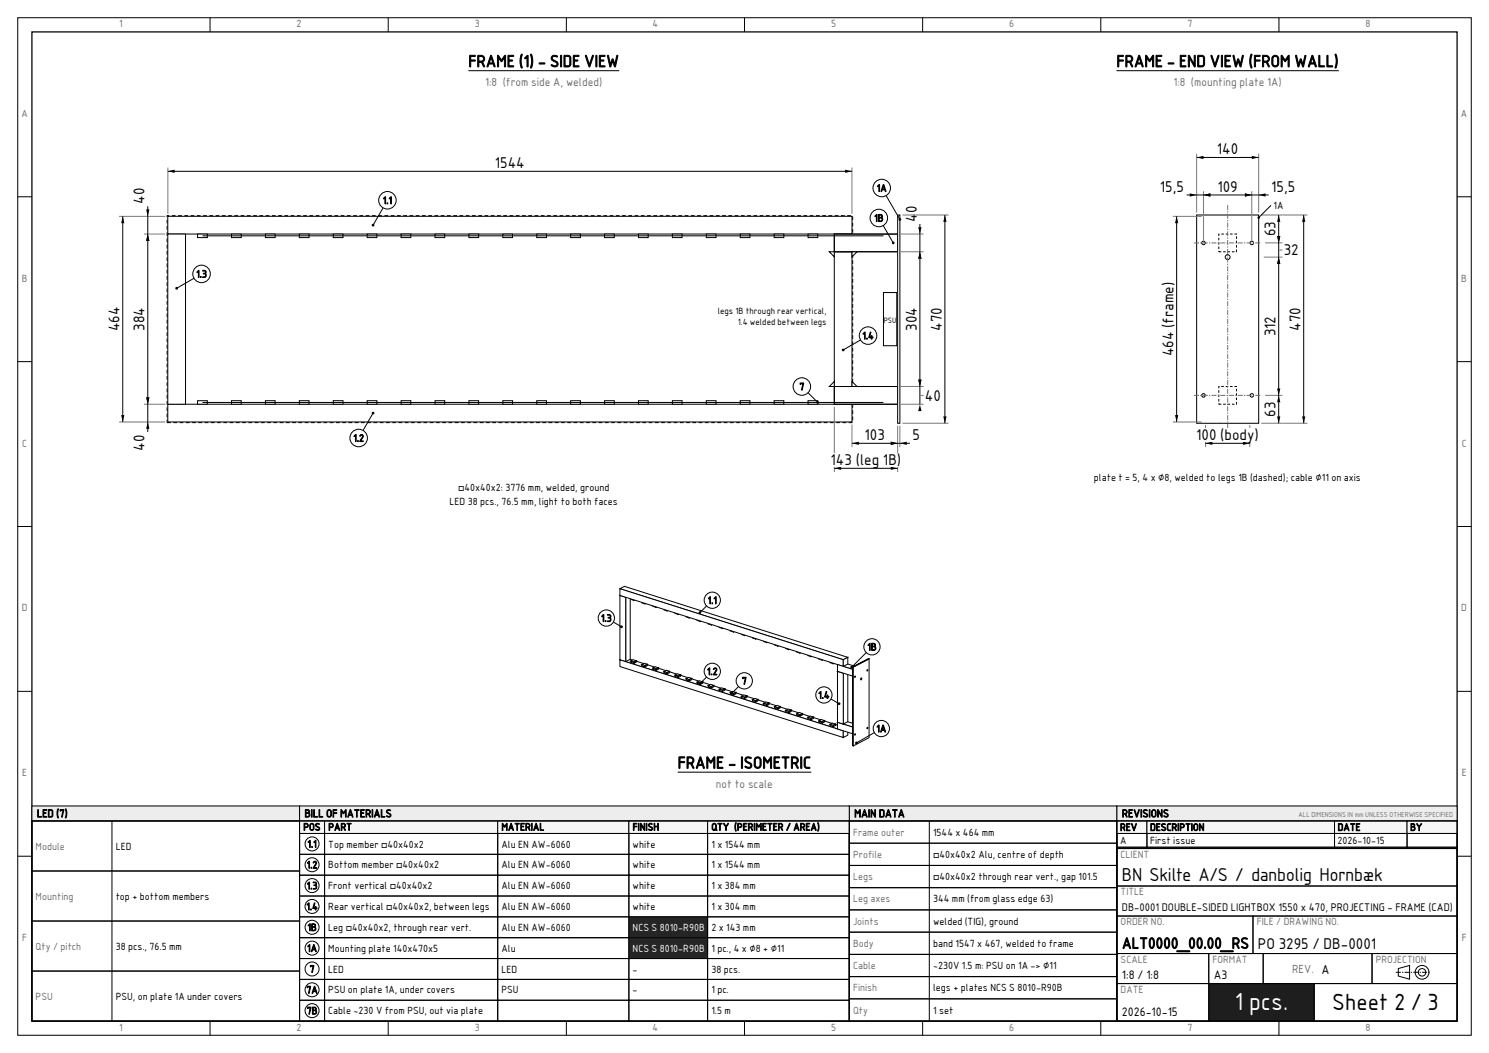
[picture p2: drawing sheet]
<svg xmlns="http://www.w3.org/2000/svg" width="420mm" height="297mm" viewBox="0 0 420 297" stroke-linecap="round" stroke-linejoin="round" font-family="sans-serif">
<g fill="none" stroke="#000" stroke-width=".28">
<path d="M5 5h410v287h-410zM59.3 5v4M109.5 5v4M159.7 5v4M210 5v4M260.2 5v4M310.5 5v4M360.7 5v4M5 55.5h4M411 55.5h4M5 102h4M411 102h4"/>
<path d="M5 148.5h4M411 148.5h4M5 195h4M411 195h4M5 241.5h4M411 241.5h4M59.3 288v4M109.5 288v4M159.7 288v4M210 288v4M260.2 288v4M310.5 288v4"/>
<path d="M360.7 288v4"/>
</g>
<path d="M9 9h402v279h-402z" fill="none" stroke="#000" stroke-width=".35"/>
<path d="M47.1 60.8h193.4v58.4h-193.4z" fill="none" stroke="#000" stroke-width=".28" stroke-dasharray="1.1 .7" stroke-linecap="butt"/>
<g fill="#fff" stroke="#000" stroke-width=".28">
<path d="M47.3 61h193v5h-193z" fill-rule="evenodd"/>
<path d="M47.3 114h193v5h-193z" fill-rule="evenodd"/>
<path d="M47.3 66h5v48h-5z" fill-rule="evenodd"/>
<path d="M235.3 71h5v38h-5z" fill-rule="evenodd"/>
<path d="M235.3 66h17.9v5h-17.9z" fill-rule="evenodd"/>
</g>
<path d="M235.3 66h17.9v5h-17.9z" fill="none" stroke="#000" stroke-width=".28"/>
<path d="M235.3 109h17.9v5h-17.9z" fill-rule="evenodd" fill="#fff" stroke="#000" stroke-width=".28"/>
<path d="M235.3 109h17.9v5h-17.9z" fill="none" stroke="#000" stroke-width=".28"/>
<g fill="#fff" stroke="#000" stroke-width=".28">
<path d="M249.2 82.5h3.8v15h-3.8z" fill-rule="evenodd"/>
<path d="M253.2 60.6h.6v58.8h-.6z" fill-rule="evenodd"/>
<path d="M55.7 113h2.8v1h-2.8z" fill-rule="evenodd"/>
<path d="M65.3 113h2.8v1h-2.8z" fill-rule="evenodd"/>
<path d="M74.9 113h2.7v1h-2.7z" fill-rule="evenodd"/>
<path d="M84.4 113h2.8v1h-2.8z" fill-rule="evenodd"/>
<path d="M94 113h2.7v1h-2.7z" fill-rule="evenodd"/>
<path d="M103.6 113h2.7v1h-2.7z" fill-rule="evenodd"/>
<path d="M113.1 113h2.8v1h-2.8z" fill-rule="evenodd"/>
<path d="M122.7 113h2.7v1h-2.7z" fill-rule="evenodd"/>
<path d="M132.3 113h2.7v1h-2.7z" fill-rule="evenodd"/>
<path d="M141.8 113h2.8v1h-2.8z" fill-rule="evenodd"/>
<path d="M151.4 113h2.7v1h-2.7z" fill-rule="evenodd"/>
<path d="M161 113h2.7v1h-2.7z" fill-rule="evenodd"/>
<path d="M170.5 113h2.8v1h-2.8z" fill-rule="evenodd"/>
<path d="M180.1 113h2.7v1h-2.7z" fill-rule="evenodd"/>
<path d="M189.7 113h2.7v1h-2.7z" fill-rule="evenodd"/>
<path d="M199.2 113h2.8v1h-2.8z" fill-rule="evenodd"/>
<path d="M208.8 113h2.7v1h-2.7z" fill-rule="evenodd"/>
<path d="M218.4 113h2.7v1h-2.7z" fill-rule="evenodd"/>
<path d="M227.9 113h2.8v1h-2.8z" fill-rule="evenodd"/>
</g>
<path d="M57.1 113.5h192.1" fill="none" stroke="#000" stroke-width=".28"/>
<g fill="#fff" stroke="#000" stroke-width=".28">
<path d="M55.7 66h2.8v1h-2.8z" fill-rule="evenodd"/>
<path d="M65.3 66h2.8v1h-2.8z" fill-rule="evenodd"/>
<path d="M74.9 66h2.7v1h-2.7z" fill-rule="evenodd"/>
<path d="M84.4 66h2.8v1h-2.8z" fill-rule="evenodd"/>
<path d="M94 66h2.7v1h-2.7z" fill-rule="evenodd"/>
<path d="M103.6 66h2.7v1h-2.7z" fill-rule="evenodd"/>
<path d="M113.1 66h2.8v1h-2.8z" fill-rule="evenodd"/>
<path d="M122.7 66h2.7v1h-2.7z" fill-rule="evenodd"/>
<path d="M132.3 66h2.7v1h-2.7z" fill-rule="evenodd"/>
<path d="M141.8 66h2.8v1h-2.8z" fill-rule="evenodd"/>
<path d="M151.4 66h2.7v1h-2.7z" fill-rule="evenodd"/>
<path d="M161 66h2.7v1h-2.7z" fill-rule="evenodd"/>
<path d="M170.5 66h2.8v1h-2.8z" fill-rule="evenodd"/>
<path d="M180.1 66h2.7v1h-2.7z" fill-rule="evenodd"/>
<path d="M189.7 66h2.7v1h-2.7z" fill-rule="evenodd"/>
<path d="M199.2 66h2.8v1h-2.8z" fill-rule="evenodd"/>
<path d="M208.8 66h2.7v1h-2.7z" fill-rule="evenodd"/>
<path d="M218.4 66h2.7v1h-2.7z" fill-rule="evenodd"/>
<path d="M227.9 66h2.8v1h-2.8z" fill-rule="evenodd"/>
</g>
<path d="M47.3 48.3h193M57.1 66.5h192.1" fill="none" stroke="#000" stroke-width=".28"/>
<path d="M47.3 47.3v13M240.3 47.3v13" fill="none" stroke="#7a7a7a" stroke-width=".28"/>
<path d="M47.3 48.3l2-.4v.9zM238.4 47.9l1.9 .4-1.9 .5z" fill="#000"/>
<path d="M139.2 44.2h9.3v3.8h-9.3z" fill-rule="evenodd" fill="#fff"/>
<path d="M235.3 114.7v18.4M240.3 119.7v6.4M253.2 120.1v13M253.8 120.1v6" fill="none" stroke="#7a7a7a" stroke-width=".28"/>
<path d="M235.3 132.1h17.9M240.3 125h16.3" fill="none" stroke="#000" stroke-width=".28"/>
<path d="M235.3 132.1l2-.5v.9zM240.3 125l2-.4v.9zM251.3 124.6l1.9 .4-1.9 .5zM251.3 131.6l1.9 .5-1.9 .4zM253.8 125l2-.4v.9z" fill="#000"/>
<path d="M233.9 128h20.8v3.8h-20.8z" fill-rule="evenodd" fill="#fff"/>
<path d="M33.6 61h13M40.6 66h6M33.6 119h13M40.6 114h6" fill="none" stroke="#7a7a7a" stroke-width=".28"/>
<path d="M41.7 58.2v63.6M34.6 61v58" fill="none" stroke="#000" stroke-width=".28"/>
<path d="M34.6 61l.5 2h-.9zM41.2 59.1h.9l-.4 1.9zM41.7 66l.4 2h-.9zM34.2 117.1h.9l-.5 1.9zM41.2 112.1h.9l-.4 1.9zM41.7 119l.4 2h-.9z" fill="#000"/>
<path d="M30.5 86.1h3.8v7.8h-3.8z" fill-rule="evenodd" fill="#fff"/>
<path d="M253.9 66h6.6M253.9 71h6.6M254.5 60.6h13.1M253.9 109h6.6M253.9 114h6.6M254.5 119.4h13.1M259.5 111.5h1" fill="none" stroke="#7a7a7a" stroke-width=".28"/>
<path d="M259.5 63.2v50.8M266.5 60.6v58.8" fill="none" stroke="#000" stroke-width=".28"/>
<path d="M259 64.1h.9l-.4 1.9zM259.5 71l.4 2h-.9zM266.5 60.6l.5 2h-.9zM259 107.1h.9l-.4 1.9zM259.5 114l.4 2h-.9zM266.1 117.4h.9l-.5 2z" fill="#000"/>
<path d="M262.4 86.3h3.8v7.5h-3.8z" fill-rule="evenodd" fill="#fff"/>
<g fill="#fff" stroke="#000" stroke-width=".28">
<path d="M233.9 71h1.4v1.4z"/>
<path d="M240.3 71h1.4l-1.4 1.4z"/>
<path d="M233.9 109l1.4-1.4v1.4z"/>
<path d="M240.3 107.6l1.4 1.4h-1.4z"/>
</g>
<path d="M109.3 56.5l-4.1 7" fill="none" stroke="#000" stroke-width=".28"/>
<circle cx="105.2" cy="63.5" r=".39" fill="#000"/>
<circle cx="109.3" cy="56.5" r="2.47" fill="#fff" stroke="#000" stroke-width=".28"/>
<path d="M105.2 116.5l-4 7" fill="none" stroke="#000" stroke-width=".28"/>
<circle cx="105.2" cy="116.5" r=".39" fill="#000"/>
<circle cx="101.2" cy="123.5" r="2.47" fill="#fff" stroke="#000" stroke-width=".28"/>
<path d="M56.9 77.3l-7.1 4" fill="none" stroke="#000" stroke-width=".28"/>
<circle cx="49.8" cy="81.3" r=".39" fill="#000"/>
<circle cx="56.9" cy="77.3" r="2.47" fill="#fff" stroke="#000" stroke-width=".28"/>
<path d="M244.9 94.7l-7.1 4" fill="none" stroke="#000" stroke-width=".28"/>
<circle cx="237.8" cy="98.7" r=".39" fill="#000"/>
<circle cx="244.9" cy="94.7" r="2.47" fill="#fff" stroke="#000" stroke-width=".28"/>
<path d="M247.9 61.5l4.1 7" fill="none" stroke="#000" stroke-width=".28"/>
<circle cx="252" cy="68.5" r=".39" fill="#000"/>
<circle cx="247.9" cy="61.5" r="2.47" fill="#fff" stroke="#000" stroke-width=".28"/>
<path d="M248.7 53l5.1 8.9" fill="none" stroke="#000" stroke-width=".28"/>
<circle cx="253.8" cy="61.9" r=".39" fill="#000"/>
<circle cx="248.7" cy="53" r="2.47" fill="#fff" stroke="#000" stroke-width=".28"/>
<path d="M226.2 109l4.5 4.5" fill="none" stroke="#000" stroke-width=".28"/>
<circle cx="230.7" cy="113.5" r=".39" fill="#000"/>
<circle cx="226.2" cy="109" r="2.47" fill="#fff" stroke="#000" stroke-width=".28"/>
<path d="M132.1 19.9h42.6" fill="none" stroke="#000" stroke-width=".28"/>
<path d="M340 60.8h12.5v58.4h-12.5z" fill="none" stroke="#000" stroke-width=".28" stroke-dasharray="1.1 .7" stroke-linecap="butt"/>
<g fill="#fff" stroke="#000" stroke-width=".28">
<path d="M343.8 61h5v5h-5z" fill-rule="evenodd"/>
<path d="M344 61.3h4.5v4.5h-4.5z" fill-rule="evenodd"/>
<path d="M343.8 114h5v5h-5z" fill-rule="evenodd"/>
<path d="M344 114.3h4.5v4.5h-4.5z" fill-rule="evenodd"/>
<path d="M343.8 71h5v38h-5z" fill-rule="evenodd"/>
<path d="M337.5 60.6h17.5v58.8h-17.5z" fill-rule="evenodd"/>
<circle cx="339.5" cy="68.5" r=".5"/>
<circle cx="353.1" cy="68.5" r=".5"/>
<circle cx="339.5" cy="111.5" r=".5"/>
<circle cx="353.1" cy="111.5" r=".5"/>
<circle cx="346.3" cy="72.5" r=".69"/>
</g>
<path d="M343.8 66h5v5h-5zM343.8 109h5v5h-5z" fill="none" stroke="#000" stroke-width=".28" stroke-dasharray=".7 .5" stroke-linecap="butt"/>
<path d="M346.3 57.8v64.4M336.8 68.5h19M336.8 111.5h19" fill="none" stroke="#6e6e6e" stroke-width=".28" stroke-dasharray="1.4 .4 .4 .4" stroke-linecap="butt"/>
<path d="M340 119.9v6.2M352.5 119.9v6.2" fill="none" stroke="#7a7a7a" stroke-width=".28"/>
<path d="M340 125h12.5" fill="none" stroke="#000" stroke-width=".28"/>
<path d="M340 125l2-.4v.9zM350.6 124.6l1.9 .4-1.9 .5z" fill="#000"/>
<path d="M337 120.9h18.6v3.8h-18.6z" fill-rule="evenodd" fill="#fff"/>
<path d="M337.5 43.4v16.5M339.5 53.9v13.9M353.1 53.9v13.9M355 43.4v16.5" fill="none" stroke="#7a7a7a" stroke-width=".28"/>
<path d="M334.7 55h23.2M337.5 44.4h17.5" fill="none" stroke="#000" stroke-width=".28"/>
<path d="M335.6 54.5l1.9 .5-1.9 .5zM337.5 44.4l2-.4v.9zM339.5 55l1.9-.5v1zM351.2 54.5l1.9 .5-1.9 .5zM355 55l2-.5v1zM353.1 44l1.9 .4-1.9 .5z" fill="#000"/>
<path d="M342.8 40.3h6.9v3.8h-6.9z" fill-rule="evenodd" fill="#fff"/>
<path d="M355.7 60.6h13.1M356.4 72.5h5.3M356.8 68.5h4.9M360.7 70.5h1M355.7 119.4h13.1M356.8 111.5h4.9" fill="none" stroke="#7a7a7a" stroke-width=".28"/>
<path d="M360.7 60.6v58.8M367.7 60.6v58.8" fill="none" stroke="#000" stroke-width=".28"/>
<path d="M360.7 60.6l.4 2h-.9zM360.2 66.6h.9l-.4 1.9zM360.7 72.5l.4 2h-.9zM367.7 60.6l.5 2h-.9zM360.2 109.6h.9l-.4 1.9zM360.7 111.5l.4 2h-.9zM360.2 117.4h.9l-.4 2zM367.3 117.4h.9l-.5 2z" fill="#000"/>
<path d="M363.6 86.3h3.8v7.5h-3.8z" fill-rule="evenodd" fill="#fff"/>
<path d="M330.8 61h8.2M330.8 119h8.2" fill="none" stroke="#7a7a7a" stroke-width=".28"/>
<path d="M331.9 61v58" fill="none" stroke="#000" stroke-width=".28"/>
<path d="M331.9 61l.4 2h-.9zM331.4 117.1h.9l-.4 1.9z" fill="#000"/>
<path d="M327.8 79.1h3.8v21.9h-3.8z" fill-rule="evenodd" fill="#fff"/>
<path d="M314.9 19.9h62.7M358.5 57.9l-3.5 3.5" fill="none" stroke="#000" stroke-width=".28"/>
<circle cx="355" cy="61.4" r=".35" fill="#000"/>
<g fill="#fff" stroke="#000" stroke-width=".28">
<path d="M174.9 167.9l1.2-.6 1.7 .5-1.3 .7z" fill-rule="evenodd"/>
<path d="M177.9 168.7l.7-.4 .9 .3-.7 .3z" fill-rule="evenodd"/>
<path d="M178.8 168.9l.7-.3v.4l-.7 .3z" fill-rule="evenodd"/>
<path d="M177.9 168.7l.9 .2v.4l-.9-.3z" fill-rule="evenodd"/>
<path d="M181 169.7l.7-.4 .9 .3-.7 .3z" fill-rule="evenodd"/>
<path d="M181.9 169.9l.7-.3v.4l-.7 .3z" fill-rule="evenodd"/>
<path d="M181 169.7l.9 .2v.4l-.9-.3z" fill-rule="evenodd"/>
<path d="M184.1 170.6l.7-.3 .9 .3-.7 .3z" fill-rule="evenodd"/>
<path d="M185 170.9l.7-.3v.3l-.7 .4z" fill-rule="evenodd"/>
<path d="M184.1 170.6l.9 .3v.4l-.9-.3z" fill-rule="evenodd"/>
<path d="M187.3 171.6l.7-.3 .9 .3-.7 .3z" fill-rule="evenodd"/>
<path d="M188.2 171.9l.7-.3v.3l-.7 .4z" fill-rule="evenodd"/>
<path d="M187.3 171.6l.9 .3v.4l-.9-.3z" fill-rule="evenodd"/>
<path d="M190.4 172.6l.7-.3 .9 .3-.7 .3z" fill-rule="evenodd"/>
<path d="M191.3 172.9l.7-.3v.3l-.7 .4z" fill-rule="evenodd"/>
<path d="M190.4 172.6l.9 .3v.4l-.9-.3z" fill-rule="evenodd"/>
<path d="M193.5 173.6l.7-.3 .9 .2-.7 .4z" fill-rule="evenodd"/>
<path d="M194.4 173.9l.7-.4v.4l-.7 .4z" fill-rule="evenodd"/>
<path d="M193.5 173.6l.9 .3v.4l-.9-.3z" fill-rule="evenodd"/>
<path d="M174.9 186.1l1.2-.7 63 20.1-1.2 .6z" fill-rule="evenodd"/>
<path d="M177.9 186.4l.7-.3 .9 .3-.7 .3z" fill-rule="evenodd"/>
<path d="M178.8 186.7l.7-.3v.3l-.7 .4z" fill-rule="evenodd"/>
<path d="M177.9 186.4l.9 .3v.4l-.9-.3z" fill-rule="evenodd"/>
<path d="M181 187.4l.7-.3 .9 .3-.7 .3z" fill-rule="evenodd"/>
<path d="M181.9 187.7l.7-.3v.3l-.7 .4z" fill-rule="evenodd"/>
<path d="M181 187.4l.9 .3v.4l-.9-.3z" fill-rule="evenodd"/>
<path d="M176.5 168.5l1.3-.7v18.2l-1.3 .6z" fill-rule="evenodd"/>
<path d="M174.9 167.9l1.6 .6v18.1l-1.6-.5z" fill-rule="evenodd"/>
<path d="M184.1 188.4l.7-.3 .9 .3-.7 .3z" fill-rule="evenodd"/>
<path d="M185 188.7l.7-.3v.3l-.7 .4z" fill-rule="evenodd"/>
<path d="M184.1 188.4l.9 .3v.4l-.9-.3z" fill-rule="evenodd"/>
<path d="M187.3 189.4l.7-.3 .9 .2-.7 .4z" fill-rule="evenodd"/>
<path d="M188.2 189.7l.7-.4v.4l-.7 .4z" fill-rule="evenodd"/>
<path d="M187.3 189.4l.9 .3v.4l-.9-.3z" fill-rule="evenodd"/>
<path d="M190.4 190.4l.7-.3 .9 .2-.7 .4z" fill-rule="evenodd"/>
<path d="M191.3 190.7l.7-.4v.4l-.7 .4z" fill-rule="evenodd"/>
<path d="M190.4 190.4l.9 .3v.4l-.9-.3z" fill-rule="evenodd"/>
<path d="M193.5 191.4l.7-.4 .9 .3-.7 .4z" fill-rule="evenodd"/>
<path d="M194.4 191.7l.7-.4v.4l-.7 .4z" fill-rule="evenodd"/>
<path d="M193.5 191.4l.9 .3v.4l-.9-.3z" fill-rule="evenodd"/>
<path d="M196.6 192.4l.7-.4 .9 .3-.7 .4z" fill-rule="evenodd"/>
<path d="M197.5 192.7l.7-.4v.4l-.7 .4z" fill-rule="evenodd"/>
<path d="M196.6 192.4l.9 .3v.4l-.9-.3z" fill-rule="evenodd"/>
<path d="M199.8 193.4l.7-.4 .8 .3-.7 .4z" fill-rule="evenodd"/>
<path d="M200.6 193.7l.7-.4v.4l-.7 .4z" fill-rule="evenodd"/>
<path d="M199.8 193.4l.8 .3v.4l-.8-.3z" fill-rule="evenodd"/>
<path d="M202.9 194.4l.7-.4 .9 .3-.7 .4z" fill-rule="evenodd"/>
<path d="M203.8 194.7l.7-.4v.4l-.7 .4z" fill-rule="evenodd"/>
<path d="M202.9 194.4l.9 .3v.4l-.9-.3z" fill-rule="evenodd"/>
<path d="M206 195.4l.7-.4 .9 .3-.7 .4z" fill-rule="evenodd"/>
<path d="M206.9 195.7l.7-.4v.4l-.7 .3z" fill-rule="evenodd"/>
<path d="M174.9 186.1l63 20v1.9l-63-20z" fill-rule="evenodd"/>
<path d="M206 195.4l.9 .3v.3l-.9-.2z" fill-rule="evenodd"/>
<path d="M196.6 174.6l.7-.3 .9 .2-.7 .4z" fill-rule="evenodd"/>
<path d="M197.5 174.9l.7-.4v.4l-.7 .4z" fill-rule="evenodd"/>
<path d="M196.6 174.6l.9 .3v.4l-.9-.3z" fill-rule="evenodd"/>
<path d="M209.1 196.4l.7-.4 .9 .3-.7 .4z" fill-rule="evenodd"/>
<path d="M210 196.7l.7-.4v.4l-.7 .3z" fill-rule="evenodd"/>
<path d="M209.1 196.4l.9 .3v.3l-.9-.3z" fill-rule="evenodd"/>
<path d="M199.8 175.6l.7-.4 .8 .3-.7 .4z" fill-rule="evenodd"/>
<path d="M200.6 175.9l.7-.4v.4l-.7 .4z" fill-rule="evenodd"/>
<path d="M199.8 175.6l.8 .3v.4l-.8-.3z" fill-rule="evenodd"/>
<path d="M212.2 197.4l.7-.4 .9 .3-.7 .3z" fill-rule="evenodd"/>
<path d="M213.1 197.6l.7-.3v.4l-.7 .3z" fill-rule="evenodd"/>
<path d="M212.2 197.4l.9 .2v.4l-.9-.3z" fill-rule="evenodd"/>
<path d="M202.9 176.6l.7-.4 .9 .3-.7 .4z" fill-rule="evenodd"/>
<path d="M203.8 176.9l.7-.4v.4l-.7 .4z" fill-rule="evenodd"/>
<path d="M202.9 176.6l.9 .3v.4l-.9-.3z" fill-rule="evenodd"/>
<path d="M215.4 198.4l.7-.4 .9 .3-.7 .3z" fill-rule="evenodd"/>
<path d="M216.3 198.6l.7-.3v.4l-.7 .3z" fill-rule="evenodd"/>
<path d="M215.4 198.4l.9 .2v.4l-.9-.3z" fill-rule="evenodd"/>
<path d="M206 177.6l.7-.4 .9 .3-.7 .4z" fill-rule="evenodd"/>
<path d="M206.9 177.9l.7-.4v.4l-.7 .4z" fill-rule="evenodd"/>
<path d="M206 177.6l.9 .3v.4l-.9-.3z" fill-rule="evenodd"/>
<path d="M174.9 166l1.2-.6 63 20-1.2 .7z" fill-rule="evenodd"/>
<path d="M218.5 199.3l.7-.3 .9 .3-.7 .3z" fill-rule="evenodd"/>
<path d="M219.4 199.6l.7-.3v.3l-.7 .4z" fill-rule="evenodd"/>
<path d="M218.5 199.3l.9 .3v.4l-.9-.3z" fill-rule="evenodd"/>
<path d="M209.1 178.6l.7-.4 .9 .3-.7 .4z" fill-rule="evenodd"/>
<path d="M210 178.9l.7-.4v.4l-.7 .3z" fill-rule="evenodd"/>
<path d="M209.1 178.6l.9 .3v.3l-.9-.2z" fill-rule="evenodd"/>
<path d="M221.6 200.3l.7-.3 .9 .3-.7 .3z" fill-rule="evenodd"/>
<path d="M222.5 200.6l.7-.3v.3l-.7 .4z" fill-rule="evenodd"/>
<path d="M221.6 200.3l.9 .3v.4l-.9-.3z" fill-rule="evenodd"/>
<path d="M212.2 179.6l.7-.4 .9 .3-.7 .4z" fill-rule="evenodd"/>
<path d="M213.1 179.9l.7-.4v.4l-.7 .3z" fill-rule="evenodd"/>
<path d="M212.2 179.6l.9 .3v.3l-.9-.2z" fill-rule="evenodd"/>
<path d="M224.7 201.3l.7-.3 .9 .3-.7 .3z" fill-rule="evenodd"/>
<path d="M225.6 201.6l.7-.3v.3l-.7 .4z" fill-rule="evenodd"/>
<path d="M224.7 201.3l.9 .3v.4l-.9-.3z" fill-rule="evenodd"/>
<path d="M215.4 180.6l.7-.4 .9 .3-.7 .4z" fill-rule="evenodd"/>
<path d="M216.3 180.9l.7-.4v.4l-.7 .3z" fill-rule="evenodd"/>
<path d="M215.4 180.6l.9 .3v.3l-.9-.3z" fill-rule="evenodd"/>
<path d="M227.9 202.3l.7-.3 .9 .2-.7 .4z" fill-rule="evenodd"/>
<path d="M228.8 202.6l.7-.4v.4l-.7 .4z" fill-rule="evenodd"/>
<path d="M227.9 202.3l.9 .3v.4l-.9-.3z" fill-rule="evenodd"/>
<path d="M218.5 181.6l.7-.4 .9 .3-.7 .3z" fill-rule="evenodd"/>
<path d="M219.4 181.8l.7-.3v.4l-.7 .3z" fill-rule="evenodd"/>
<path d="M218.5 181.6l.9 .2v.4l-.9-.3z" fill-rule="evenodd"/>
<path d="M231 203.3l.7-.3 .9 .2-.7 .4z" fill-rule="evenodd"/>
<path d="M231.9 203.6l.7-.4v.4l-.7 .4z" fill-rule="evenodd"/>
<path d="M231 203.3l.9 .3v.4l-.9-.3z" fill-rule="evenodd"/>
<path d="M221.6 182.6l.7-.4 .9 .3-.7 .3z" fill-rule="evenodd"/>
<path d="M222.5 182.8l.7-.3v.4l-.7 .3z" fill-rule="evenodd"/>
<path d="M221.6 182.6l.9 .2v.4l-.9-.3z" fill-rule="evenodd"/>
<path d="M234.1 204.3l.7-.4 .9 .3-.7 .4z" fill-rule="evenodd"/>
<path d="M235 204.6l.7-.4v.4l-.7 .4z" fill-rule="evenodd"/>
<path d="M234.1 204.3l.9 .3v.4l-.9-.3z" fill-rule="evenodd"/>
<path d="M224.7 183.5l.7-.3 .9 .3-.7 .3z" fill-rule="evenodd"/>
<path d="M225.6 183.8l.7-.3v.3l-.7 .4z" fill-rule="evenodd"/>
<path d="M224.7 183.5l.9 .3v.4l-.9-.3z" fill-rule="evenodd"/>
<path d="M237.9 206.1l1.2-.6v1.9l-1.2 .6z" fill-rule="evenodd"/>
<path d="M227.9 184.5l.7-.3 .9 .3-.7 .3z" fill-rule="evenodd"/>
<path d="M228.8 184.8l.7-.3v.3l-.7 .4z" fill-rule="evenodd"/>
<path d="M227.9 184.5l.9 .3v.4l-.9-.3z" fill-rule="evenodd"/>
<path d="M236.2 203.7l1.3-.7 5.8 1.9-1.2 .7z" fill-rule="evenodd"/>
<path d="M236.2 203.7l5.9 1.9v1.9l-5.9-1.9z" fill-rule="evenodd"/>
<path d="M231 185.5l.7-.3 .9 .3-.7 .3z" fill-rule="evenodd"/>
<path d="M242.1 205.6l1.2-.7v1.9l-1.2 .7z" fill-rule="evenodd"/>
<path d="M231.9 185.8l.7-.3v.3l-.7 .4z" fill-rule="evenodd"/>
<path d="M231 185.5l.9 .3v.4l-.9-.3z" fill-rule="evenodd"/>
<path d="M237.9 189.9l1.2-.7v14.4l-1.2 .6z" fill-rule="evenodd"/>
<path d="M236.2 189.3l1.7 .6v14.3l-1.7-.5z" fill-rule="evenodd"/>
<path d="M234.1 186.5l.7-.3 .9 .2-.7 .4z" fill-rule="evenodd"/>
<path d="M235 186.8l.7-.4v.4l-.7 .4z" fill-rule="evenodd"/>
<path d="M234.1 186.5l.9 .3v.4l-.9-.3z" fill-rule="evenodd"/>
<path d="M236.2 189.3l1.3-.6 1.6 .5-1.2 .7z" fill-rule="evenodd"/>
<path d="M236.2 187.4l1.3-.6 5.8 1.8-1.2 .7z" fill-rule="evenodd"/>
<path d="M174.9 166l63 20.1v1.9l-63-20.1z" fill-rule="evenodd"/>
<path d="M237.9 186.1l1.2-.7v1.9l-1.2 .7z" fill-rule="evenodd"/>
<path d="M236.2 187.4l5.9 1.9v1.9l-5.9-1.9z" fill-rule="evenodd"/>
<path d="M240.5 188.1l.2 .1v22.2l-.2-.1z" fill-rule="evenodd"/>
<path d="M242.1 189.3l1.2-.7v1.9l-1.2 .7z" fill-rule="evenodd"/>
<path d="M240.7 188.2l4.4-2.4v22.3l-4.4 2.3zM244.5 205.3a.2 .2 0 0 0 .4 0 .2 .2 0 0 0-.4 0zM244.5 189.1a.2 .2 0 0 0 .4 0 .2 .2 0 0 0-.4 0zM242.7 191.5a.25 .25 0 0 0 .5 0 .25 .25 0 0 0-.5 0zM241 207.1a.2 .2 0 0 0 .4 0 .2 .2 0 0 0-.4 0zM241 190.9a.2 .2 0 0 0 .4 0 .2 .2 0 0 0-.4 0z" fill-rule="evenodd"/>
<path d="M240.5 188.1l4.4-2.3h.2l-4.4 2.4z" fill-rule="evenodd"/>
</g>
<path d="M200.9 169.3l-3.5 3.5" fill="none" stroke="#000" stroke-width=".28"/>
<circle cx="197.4" cy="172.8" r=".39" fill="#000"/>
<circle cx="200.9" cy="169.3" r="2.29" fill="#fff" stroke="#000" stroke-width=".28"/>
<path d="M200.9 189.4l-3.5 3.4" fill="none" stroke="#000" stroke-width=".28"/>
<circle cx="197.4" cy="192.8" r=".39" fill="#000"/>
<circle cx="200.9" cy="189.4" r="2.29" fill="#fff" stroke="#000" stroke-width=".28"/>
<path d="M171 174.3l4.3 2.5" fill="none" stroke="#000" stroke-width=".28"/>
<circle cx="175.3" cy="176.8" r=".39" fill="#000"/>
<circle cx="171" cy="174.3" r="2.29" fill="#fff" stroke="#000" stroke-width=".28"/>
<path d="M232.4 196l4.3 2.5" fill="none" stroke="#000" stroke-width=".28"/>
<circle cx="236.7" cy="198.5" r=".39" fill="#000"/>
<circle cx="232.4" cy="196" r="2.29" fill="#fff" stroke="#000" stroke-width=".28"/>
<path d="M246 182.4l-5.8 5.8" fill="none" stroke="#000" stroke-width=".28"/>
<circle cx="240.2" cy="188.2" r=".39" fill="#000"/>
<circle cx="246" cy="182.4" r="2.29" fill="#fff" stroke="#000" stroke-width=".28"/>
<path d="M248.6 205.5l-7 4" fill="none" stroke="#000" stroke-width=".28"/>
<circle cx="241.6" cy="209.5" r=".39" fill="#000"/>
<circle cx="248.6" cy="205.5" r="2.29" fill="#fff" stroke="#000" stroke-width=".28"/>
<path d="M209.9 192l-3.5 3.5" fill="none" stroke="#000" stroke-width=".28"/>
<circle cx="206.4" cy="195.5" r=".39" fill="#000"/>
<circle cx="209.9" cy="192" r="2.29" fill="#fff" stroke="#000" stroke-width=".28"/>
<path d="M191.2 217.8h37.6" fill="none" stroke="#000" stroke-width=".28"/>
<path d="M9 227.3h75.5v4.3h-75.5z" fill-rule="evenodd" fill="#ededed" stroke="#000" stroke-width=".28"/>
<path d="M9 231.6h75.5v14.1h-75.5zM9 231.6h75.5v56.4h-75.5zM31.6 231.6v56.4M9 245.7h75.5v14.1h-75.5zM9 259.8h75.5v14.1h-75.5zM9 273.9h75.5v14.1h-75.5z" fill="none" stroke="#000" stroke-width=".28"/>
<path d="M239.6 227.3h75.4v4.3h-75.4z" fill-rule="evenodd" fill="#ededed" stroke="#000" stroke-width=".28"/>
<path d="M239.6 231.6h75.4v6.2h-75.4zM239.6 237.8h75.4v6.3h-75.4zM239.6 231.6h75.4v56.4h-75.4zM262.1 231.6v56.4M239.6 244.1h75.4v6.3h-75.4zM239.6 250.4h75.4v6.2h-75.4zM239.6 256.6h75.4v6.3h-75.4zM239.6 262.9h75.4v6.3h-75.4zM239.6 269.2h75.4v6.3h-75.4zM239.6 275.5h75.4v6.2h-75.4zM239.6 281.7h75.4v6.3h-75.4z" fill="none" stroke="#000" stroke-width=".28"/>
<path d="M84.5 227.3h155v4.3h-155z" fill-rule="evenodd" fill="#ededed" stroke="#000" stroke-width=".28"/>
<g fill="#f6f6f6" stroke="#000" stroke-width=".28">
<path d="M84.5 231.6h7v3.5h-7z" fill-rule="evenodd"/>
<path d="M91.5 231.6h48.9v3.5h-48.9z" fill-rule="evenodd"/>
<path d="M140.4 231.6h37v3.5h-37z" fill-rule="evenodd"/>
<path d="M177.4 231.6h22.2v3.5h-22.2z" fill-rule="evenodd"/>
<path d="M199.6 231.6h39.9v3.5h-39.9z" fill-rule="evenodd"/>
</g>
<path d="M84.5 235.1h7v5.9h-7z" fill="none" stroke="#000" stroke-width=".28"/>
<circle cx="88" cy="238" r="1.98" fill="#fff" stroke="#000" stroke-width=".28"/>
<path d="M91.5 235.1h48.9v5.9h-48.9zM140.4 235.1h37v5.9h-37zM177.4 235.1h22.2v5.9h-22.2zM199.6 235.1h39.9v5.9h-39.9zM84.5 241h7v5.8h-7z" fill="none" stroke="#000" stroke-width=".28"/>
<circle cx="88" cy="243.9" r="1.98" fill="#fff" stroke="#000" stroke-width=".28"/>
<path d="M84.5 246.8h7v5.9h-7zM91.5 241h48.9v5.8h-48.9zM140.4 241h37v5.8h-37zM177.4 241h22.2v5.8h-22.2zM199.6 241h39.9v5.8h-39.9z" fill="none" stroke="#000" stroke-width=".28"/>
<circle cx="88" cy="249.8" r="1.98" fill="#fff" stroke="#000" stroke-width=".28"/>
<path d="M84.5 252.7h7v5.9h-7zM91.5 246.8h48.9v5.9h-48.9zM140.4 246.8h37v5.9h-37zM177.4 246.8h22.2v5.9h-22.2zM199.6 246.8h39.9v5.9h-39.9z" fill="none" stroke="#000" stroke-width=".28"/>
<circle cx="88" cy="255.7" r="1.98" fill="#fff" stroke="#000" stroke-width=".28"/>
<path d="M84.5 258.6h7v5.9h-7zM91.5 252.7h48.9v5.9h-48.9zM140.4 252.7h37v5.9h-37zM177.4 252.7h22.2v5.9h-22.2zM199.6 252.7h39.9v5.9h-39.9z" fill="none" stroke="#000" stroke-width=".28"/>
<circle cx="88" cy="261.5" r="1.98" fill="#fff" stroke="#000" stroke-width=".28"/>
<path d="M91.5 258.6h48.9v5.9h-48.9zM140.4 258.6h37v5.9h-37z" fill="none" stroke="#000" stroke-width=".28"/>
<path d="M177.4 258.6h22.2v5.9h-22.2z" fill-rule="evenodd" fill="#1b262b" stroke="#000" stroke-width=".28"/>
<path d="M199.6 258.6h39.9v5.9h-39.9zM84.5 264.5h7v5.9h-7z" fill="none" stroke="#000" stroke-width=".28"/>
<circle cx="88" cy="267.4" r="1.98" fill="#fff" stroke="#000" stroke-width=".28"/>
<path d="M91.5 264.5h48.9v5.9h-48.9zM140.4 264.5h37v5.9h-37z" fill="none" stroke="#000" stroke-width=".28"/>
<path d="M177.4 264.5h22.2v5.9h-22.2z" fill-rule="evenodd" fill="#1b262b" stroke="#000" stroke-width=".28"/>
<path d="M84.5 270.4h7v5.8h-7zM199.6 264.5h39.9v5.9h-39.9z" fill="none" stroke="#000" stroke-width=".28"/>
<circle cx="88" cy="273.3" r="1.98" fill="#fff" stroke="#000" stroke-width=".28"/>
<path d="M84.5 276.2h7v5.9h-7zM91.5 270.4h48.9v5.8h-48.9zM140.4 270.4h37v5.8h-37zM177.4 270.4h22.2v5.8h-22.2zM199.6 270.4h39.9v5.8h-39.9z" fill="none" stroke="#000" stroke-width=".28"/>
<circle cx="88" cy="279.2" r="1.98" fill="#fff" stroke="#000" stroke-width=".28"/>
<path d="M91.5 276.2h48.9v5.9h-48.9zM140.4 276.2h37v5.9h-37zM177.4 276.2h22.2v5.9h-22.2zM199.6 276.2h39.9v5.9h-39.9zM84.5 282.1h7v5.9h-7z" fill="none" stroke="#000" stroke-width=".28"/>
<circle cx="88" cy="285.1" r="1.98" fill="#fff" stroke="#000" stroke-width=".28"/>
<path d="M84.5 231.6h155v56.4h-155zM91.5 282.1h48.9v5.9h-48.9zM140.4 282.1h37v5.9h-37zM177.4 282.1h22.2v5.9h-22.2zM199.6 282.1h39.9v5.9h-39.9z" fill="none" stroke="#000" stroke-width=".28"/>
<path d="M315 227.3h96v4.3h-96z" fill-rule="evenodd" fill="#ededed" stroke="#000" stroke-width=".28"/>
<g fill="#f6f6f6" stroke="#000" stroke-width=".28">
<path d="M315 231.6h8.5v3.5h-8.5z" fill-rule="evenodd"/>
<path d="M323.5 231.6h52.9v3.5h-52.9z" fill-rule="evenodd"/>
<path d="M376.4 231.6h20.5v3.5h-20.5z" fill-rule="evenodd"/>
<path d="M396.9 231.6h14.1v3.5h-14.1z" fill-rule="evenodd"/>
</g>
<g fill="none" stroke="#000" stroke-width=".28">
<path d="M315 235.1h8.5v3.9h-8.5zM315 239h8.5v.3h-8.5zM315 231.6h96v7.7h-96zM315 239.3h96v10.6h-96zM323.5 235.1h52.9v3.9h-52.9zM323.5 239h52.9v.3h-52.9zM376.4 235.1h20.5v3.9h-20.5zM376.4 239h20.5v.3h-20.5zM396.9 235.1h14.1v3.9h-14.1zM396.9 239h14.1v.3h-14.1zM315 249.9h96v8.5h-96zM315 258.4h38.4v10.6h-38.4z"/>
<path d="M353.4 258.4h57.6v10.6h-57.6zM315 269h26v8.4h-26zM315 277.4h26v10.6h-26zM341 269h15.3v8.4h-15.3zM356.3 269h30.7v8.4h-30.7zM387 269h24v8.4h-24zM394.4 273.2l3.2-.9v3.9l-3.2-.9z"/>
<circle cx="401.1" cy="274.2" r="1.94"/>
<circle cx="401.1" cy="274.2" r="1.06"/>
</g>
<path d="M393.7 274.2h9.9" fill="none" stroke="#000" stroke-width=".28" stroke-dasharray="1.4 .4 .4 .4" stroke-linecap="butt"/>
<path d="M341 277.4h29.7v10.6h-29.7z" fill-rule="evenodd" fill="#1b1c1b" stroke="#000" stroke-width=".28"/>
<path d="M370.7 277.4h40.3v10.6h-40.3z" fill="none" stroke="#000" stroke-width=".28"/>
<path d="M315 239.3h96v48.7h-96z" fill="none" stroke="#000" stroke-width=".35"/>
<text font-size="6.7" fill="#fff" x="348.3" y="285">1 pcs.</text>
<text font-size="6.3" x="375.8" y="285">Sheet 2 / 3</text>
<text font-size="4.9" x="316.5" y="248.5">BN Skilte A/S / danbolig Hornbæk</text>
<g font-size="4.6">
<text x="132.1" y="18.9">FRAME (1) - SIDE VIEW</text>
<text x="314.9" y="18.9">FRAME - END VIEW (FROM WALL)</text>
<text x="191.2" y="216.7">FRAME - ISOMETRIC</text>
</g>
<text font-size="4.3" x="316.5" y="267.5">ALT0000_00.00_RS</text>
<g font-size="4.2">
<text x="139.6" y="47.4">1544</text>
<text x="343.3" y="43.5">140</text>
<text x="40.8" y="57.5" transform="rotate(-90 40.8 57.5)">40</text>
<text x="327.2" y="54.1">15,5</text>
<text x="343.4" y="54.1">109</text>
<text x="358.6" y="54.1">15,5</text>
<text x="258.6" y="62.5" transform="rotate(-90 258.6 62.5)">40</text>
<text x="359.8" y="66.7" transform="rotate(-90 359.8 66.7)">63</text>
<text x="362.1" y="72">32</text>
<text x="33.7" y="93.5" transform="rotate(-90 33.7 93.5)">464</text>
<text x="40.8" y="93.3" transform="rotate(-90 40.8 93.3)">384</text>
<text x="258.6" y="93.3" transform="rotate(-90 258.6 93.3)">304</text>
<text x="265.6" y="93.3" transform="rotate(-90 265.6 93.3)">470</text>
<text x="359.8" y="94.9" transform="rotate(-90 359.8 94.9)">312</text>
<text x="366.9" y="93.3" transform="rotate(-90 366.9 93.3)">470</text>
<text x="331" y="100.5" transform="rotate(-90 331 100.5)">464 (frame)</text>
<text x="260.9" y="113">40</text>
<text x="359.8" y="117.6" transform="rotate(-90 359.8 117.6)">63</text>
<text x="243.9" y="124.2">103</text>
<text x="257.4" y="124.2">5</text>
<text x="337.4" y="124.2">100 (body)</text>
<text x="40.8" y="127.1" transform="rotate(-90 40.8 127.1)">40</text>
<text x="234.3" y="131.2">143 (leg 1B)</text>
<text x="354.8" y="267.5">PO 3295 / DB-0001</text>
</g>
<g font-size="3.4">
<text x="316.5" y="276">1:8 / 1:8</text>
<text x="342.4" y="276">A3</text>
<text x="316.5" y="286.6">2026-10-15</text>
</g>
<g font-size="3.2" fill="#6e6e6e">
<text x="136.9" y="24.3">1:8 (from side A, welded)</text>
<text x="331" y="24.3">1:8 (mounting plate 1A)</text>
<text x="202" y="222.1">not to scale</text>
<text x="364.5" y="274.4">REV. A</text>
</g>
<g font-size="3">
<text x="10.4" y="230.5">LED (7)</text>
<text x="85.9" y="230.5">BILL OF MATERIALS</text>
<text x="241" y="230.5">MAIN DATA</text>
<text x="316.5" y="230.5">REVISIONS</text>
<text x="316.5" y="257">DB-0001 DOUBLE-SIDED LIGHTBOX 1550 x 470, PROJECTING - FRAME (CAD)</text>
</g>
<g font-size="2.8" fill="#6e6e6e">
<text x="33.6" y="7.7">1</text>
<text x="83.7" y="7.7">2</text>
<text x="133.9" y="7.7">3</text>
<text x="184.1" y="7.7">4</text>
<text x="234.4" y="7.7">5</text>
<text x="284.7" y="7.7">6</text>
<text x="334.9" y="7.7">7</text>
<text x="385.2" y="7.7">8</text>
<text x="6.1" y="33">A</text>
<text x="412.1" y="33">A</text>
<text x="6.2" y="79.5">B</text>
<text x="412.2" y="79.5">B</text>
<text x="6.3" y="126">C</text>
<text x="412.3" y="126">C</text>
<text x="6.2" y="172.5">D</text>
<text x="412.2" y="172.5">D</text>
<text x="6.3" y="219">E</text>
<text x="412.3" y="219">E</text>
<text x="10.1" y="239.6">Module</text>
<text x="240.6" y="235.7">Frame outer</text>
<text x="240.6" y="242">Profile</text>
<text x="316.1" y="242">CLIENT</text>
<text x="240.6" y="248.3">Legs</text>
<text x="10.1" y="253.7">Mounting</text>
<text x="240.6" y="254.5">Leg axes</text>
<text x="316.1" y="252.5">TITLE</text>
<text x="240.6" y="260.8">Joints</text>
<text x="316.1" y="261">ORDER NO.</text>
<text x="354.5" y="261">FILE / DRAWING NO.</text>
<text x="6.3" y="265.5">F</text>
<text x="10.1" y="267.9">Qty / pitch</text>
<text x="240.6" y="267.1">Body</text>
<text x="412.3" y="265.5">F</text>
<text x="240.6" y="273.3">Cable</text>
<text x="316.1" y="271.6">SCALE</text>
<text x="342" y="271.6">FORMAT</text>
<text x="388.1" y="271.6">PROJECTION</text>
<text x="10.1" y="282">PSU</text>
<text x="240.6" y="279.6">Finish</text>
<text x="316.1" y="280.1">DATE</text>
<text x="240.6" y="285.9">Qty</text>
<text x="33.6" y="290.7">1</text>
<text x="83.7" y="290.7">2</text>
<text x="133.9" y="290.7">3</text>
<text x="184.1" y="290.7">4</text>
<text x="234.4" y="290.7">5</text>
<text x="284.7" y="290.7">6</text>
<text x="334.9" y="290.7">7</text>
<text x="385.2" y="290.7">8</text>
</g>
<g font-size="2.8">
<text x="108" y="57.5">1.1</text>
<text x="247.3" y="54">1A</text>
<text x="359.2" y="58.9">1A</text>
<text x="246.6" y="62.5">1B</text>
<text x="55.3" y="78.3">1.3</text>
<text x="243.2" y="95.7">1.4</text>
<text x="225.5" y="110">7</text>
<text x="99.7" y="124.6">1.2</text>
<text x="308.5" y="135.6">plate t = 5, 4 x ⌀8, welded to legs 1B (dashed); cable ⌀11 on axis</text>
<text x="126.8" y="142.3">LED 38 pcs., 76.5 mm, light to both faces</text>
<text x="129.2" y="138.4">□40x40x2: 3776 mm, welded, ground</text>
<text x="199.6" y="170.3">1.1</text>
<text x="169.5" y="175.3">1.3</text>
<text x="244.6" y="183.5">1B</text>
<text x="199.4" y="190.4">1.2</text>
<text x="209.2" y="193">7</text>
<text x="230.8" y="197">1.4</text>
<text x="247.2" y="206.5">1A</text>
<text x="32.6" y="239.6">LED</text>
<text x="85.6" y="234.2">POS</text>
<text x="86.7" y="239">1.1</text>
<text x="92.6" y="234.2">PART</text>
<text x="92.6" y="239">Top member □40x40x2</text>
<text x="141.4" y="234.2">MATERIAL</text>
<text x="141.4" y="239">Alu EN AW-6060</text>
<text x="178.4" y="234.2">FINISH</text>
<text x="178.4" y="239">white</text>
<text x="200.6" y="234.2">QTY (PERIMETER / AREA)</text>
<text x="200.6" y="239">1 x 1544 mm</text>
<text x="263.2" y="235.7">1544 x 464 mm</text>
<text x="315.9" y="234.3">REV</text>
<text x="315.9" y="238">A</text>
<text x="324.4" y="234.3">DESCRIPTION</text>
<text x="324.4" y="238">First issue</text>
<text x="377.3" y="234.3">DATE</text>
<text x="377.3" y="238">2026-10-15</text>
<text x="397.8" y="234.3">BY</text>
<text x="86.5" y="244.9">1.2</text>
<text x="92.6" y="244.9">Bottom member □40x40x2</text>
<text x="141.4" y="244.9">Alu EN AW-6060</text>
<text x="178.4" y="244.9">white</text>
<text x="200.6" y="244.9">1 x 1544 mm</text>
<text x="263.2" y="242">□40x40x2 Alu, centre of depth</text>
<text x="86.5" y="250.8">1.3</text>
<text x="92.6" y="250.8">Front vertical □40x40x2</text>
<text x="141.4" y="250.8">Alu EN AW-6060</text>
<text x="178.4" y="250.8">white</text>
<text x="200.6" y="250.8">1 x 384 mm</text>
<text x="263.2" y="248.3">□40x40x2 through rear vert., gap 101.5</text>
<text x="32.6" y="253.7">top + bottom members</text>
<text x="86.4" y="256.7">1.4</text>
<text x="92.6" y="256.7">Rear vertical □40x40x2, between legs</text>
<text x="141.4" y="256.7">Alu EN AW-6060</text>
<text x="178.4" y="256.7">white</text>
<text x="200.6" y="256.7">1 x 304 mm</text>
<text x="263.2" y="254.5">344 mm (from glass edge 63)</text>
<text x="86.7" y="262.6">1B</text>
<text x="92.6" y="262.6">Leg □40x40x2, through rear vert.</text>
<text x="141.4" y="262.6">Alu EN AW-6060</text>
<text x="200.6" y="262.6">2 x 143 mm</text>
<text x="263.2" y="260.8">welded (TIG), ground</text>
<text x="32.6" y="267.9">38 pcs., 76.5 mm</text>
<text x="86.6" y="268.4">1A</text>
<text x="92.6" y="268.4">Mounting plate 140x470x5</text>
<text x="141.4" y="268.4">Alu</text>
<text x="200.6" y="268.4">1 pc., 4 x ⌀8 + ⌀11</text>
<text x="263.2" y="267.1">band 1547 x 467, welded to frame</text>
<text x="87.3" y="274.3">7</text>
<text x="92.6" y="274.3">LED</text>
<text x="141.4" y="274.3">LED</text>
<text x="178.4" y="274.3">-</text>
<text x="200.6" y="274.3">38 pcs.</text>
<text x="263.2" y="273.3">~230V 1.5 m: PSU on 1A -&gt; ⌀11</text>
<text x="32.6" y="282">PSU, on plate 1A under covers</text>
<text x="86.4" y="280.2">7A</text>
<text x="92.6" y="280.2">PSU on plate 1A, under covers</text>
<text x="141.4" y="280.2">PSU</text>
<text x="178.4" y="280.2">-</text>
<text x="200.6" y="280.2">1 pc.</text>
<text x="263.2" y="279.6">legs + plates NCS S 8010-R90B</text>
<text x="86.5" y="286.1">7B</text>
<text x="92.6" y="286.1">Cable ~230 V from PSU, out via plate</text>
<text x="200.6" y="286.1">1.5 m</text>
<text x="263.2" y="285.9">1 set</text>
</g>
<g font-size="2.8" fill="#fff">
<text x="178.4" y="262.6">NCS S 8010-R90B</text>
<text x="178.4" y="268.4">NCS S 8010-R90B</text>
</g>
<g font-size="2.5">
<text x="202.4" y="88.6">legs 1B through rear vertical,</text>
<text x="208.1" y="91.8">1.4 welded between legs</text>
</g>
<text font-size="2.1" x="249.3" y="91.1">PSU</text>
<text font-size="1.9" fill="#6e6e6e" x="366.3" y="230.3">ALL DIMENSIONS IN mm UNLESS OTHERWISE SPECIFIED</text>
</svg>
